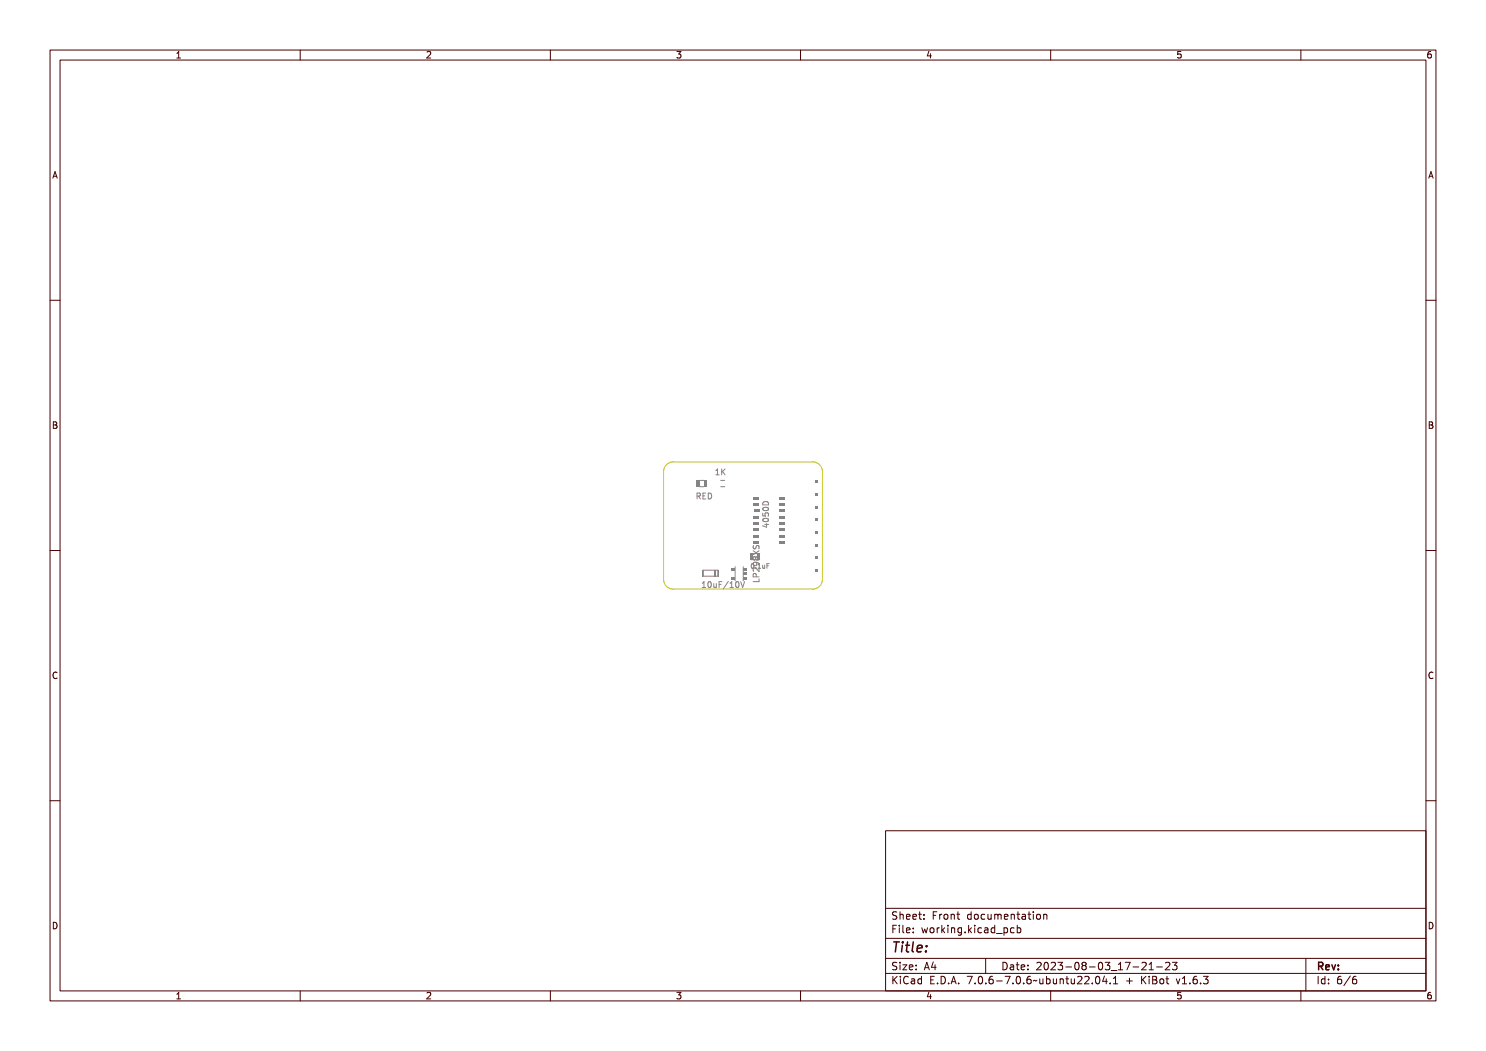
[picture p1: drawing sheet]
<svg xmlns="http://www.w3.org/2000/svg" width="297mm" height="210mm" viewBox="0 0 297 210" stroke-linecap="round" stroke-linejoin="round" font-family="sans-serif">
<g fill="none" stroke="#848484" stroke-width=".2">
<path d="M139.1 98.6h.3a.31 .31 0 0 1 .4 .2 .31 .31 0 0 1-.2 .4l.3 .6h-.1l-.4-.5h-.2v.5h-.1zM139.2 98.7h.2a.2 .2 0 0 1 .2 .2 .2 .2 0 0 1-.2 .2h-.2zM140.1 98.6h.7v.1h-.6v.4h.5v.1h-.5v.4h.6v.2h-.7zM141 98.6a.59 .59 0 0 1 .7 .6 .59 .59 0 0 1-.7 .6zM141.1 98.7a.45 .45 0 0 1 .4 .5 .45 .45 0 0 1-.4 .4zM140.3 116.4l.4-.1v1h.2v.1h-.6v-.1h.2v-.9l-.2 .1zM141.2 116.4a.45 .45 0 0 1 .6 .1 .45 .45 0 0 1 .1 .5 .39 .39 0 0 1-.5 .5 .39 .39 0 0 1-.3-.6zM141.4 116.4a.47 .47 0 0 1 .3 .5 .47 .47 0 0 1-.3 .4l-.1-.4zM142.1 116.6h.2v.6l.1 .1 .2-.1v-.6h.2v.8l-.2-.1a.28 .28 0 0 1-.3 .1 .28 .28 0 0 1-.2-.3zM143.1 116.3h.7v.1h-.6v.4h.5v.1h-.5v.5h-.1zM144.5 116.3h.2l-.6 1.3h-.2zM145 116.4l.4-.1v1h.2v.1h-.6v-.1h.2v-.9l-.2 .1z"/>
<path d="M145.9 116.4a.45 .45 0 0 1 .6 .1 .45 .45 0 0 1 .1 .5 .39 .39 0 0 1-.5 .5 .39 .39 0 0 1-.3-.6zM146.1 116.4a.47 .47 0 0 1 .3 .5 .47 .47 0 0 1-.3 .4l-.1-.4zM146.7 116.3h.2l.3 1 .2-1h.2l-.4 1.1h-.1zM146.9 113.2v2.9M148 116.2l.4 1.2 .4-1.2M148.5 113.2v2.9M150.1 112.8l.1-.1a.44 .44 0 0 1 .4 .4 .44 .44 0 0 1-.4 .5l-.2-.3zM150.2 112.8a.37 .37 0 0 1 .3 .3 .37 .37 0 0 1-.3 .4zM150.6 109v.6M150.6 116.2h1v-.5h.2v.7h-1.2zM150.6 110.9l.6 .4 .6-.4v.2l-.5 .3 .5 .3v.1l-.6-.4-.6 .4v-.2l.4-.2-.4-.3zM150.6 110.1l.2 .1a.23 .23 0 0 0-.1 .3 .23 .23 0 0 0 .2 .1 .23 .23 0 0 0 .2-.2 .36 .36 0 0 1 .6-.2 .36 .36 0 0 1-.2 .6 .27 .27 0 0 0 .2-.4 .27 .27 0 0 0-.4-.1 .38 .38 0 0 1-.5 .5 .38 .38 0 0 1-.2-.7z"/>
<path d="M150.7 112.1l.3-.1 .2 .2a.33 .33 0 0 1 .5-.1 .33 .33 0 0 1 0 .5 .33 .33 0 0 1-.5-.1 .32 .32 0 0 1-.5 .1 .32 .32 0 0 1 0-.5zM150.7 114a.72 .72 0 0 1 .9 .4v-.5h.2v.7l-.6-.4a.28 .28 0 0 0-.4-.1 .28 .28 0 0 0 0 .4l-.2-.1zM150.7 114.8h.4l.2 .5h.5v.2h-1.2zM150.7 113a.61 .61 0 0 1 .7-.1 .61 .61 0 0 1 .4 .6h-.2a.34 .34 0 0 0 0-.3 .34 .34 0 0 0-.4-.2 .37 .37 0 0 1 0 .6 .37 .37 0 0 1-.6-.1 .37 .37 0 0 1 .1-.5zM150.8 115h.3l.1 .3h-.5zM151 113.4h.1v.2h-.1zM151 109.6l.2-.5 .3-.1 .2 .2v.5M151.6 112.7h.3v.8l.2 .1h-.5l.2-.1v-.7h-.2zM152.3 112.9h.1v.5l.1 .1 .2-.1v-.5h.1v.7l-.1-.1a.22 .22 0 0 1-.3 .1 .22 .22 0 0 1-.1-.3zM152.4 102.5v.6h.6l-.1-.5 .6-.1 .1 .2-.1 .4M152.5 100.4a.62 .62 0 0 1 .7-.1 .62 .62 0 0 1 .4 .6h-1.2zM152.5 101.5a.56 .56 0 0 1 .7-.2 .56 .56 0 0 1 .3 .6 .56 .56 0 0 1-.6 .2 .56 .56 0 0 1-.4-.6z"/>
<path d="M152.5 103.7a.56 .56 0 0 1 .7-.2 .56 .56 0 0 1 .3 .6 .56 .56 0 0 1-.6 .2 .56 .56 0 0 1-.4-.6zM152.5 103.9h.8l.1-.2v.2h.2v.1h-.2v.5h-.2l-.7-.5zM152.5 102h.2v.4h.2a.37 .37 0 0 1 .2-.5 .37 .37 0 0 1 .5 .2 .37 .37 0 0 1-.1 .5 .3 .3 0 0 0 0-.4 .3 .3 0 0 0-.4-.1 .3 .3 0 0 0 0 .4h-.6zM152.7 102.9a.61 .61 0 0 1 .9 .4 .61 .61 0 0 1-.6 .2 .61 .61 0 0 1-.5-.5zM152.7 101a.61 .61 0 0 1 .9 .5 .61 .61 0 0 1-.6 .2 .61 .61 0 0 1-.5-.5zM152.7 103.1a.51 .51 0 0 1 .8 .2 .51 .51 0 0 1-.8-.2zM152.7 101.2a.51 .51 0 0 1 .8 .2 .51 .51 0 0 1-.8-.2zM152.7 104h.6v.4zM152.7 100.1a.61 .61 0 0 1 .7 0 .61 .61 0 0 1 .2 .6h-1.1zM152.7 100.3h.7l.1 .3h-.8zM152.8 104.8h.8M153.1 112.7h.5v.1h-.4v.3h.4v.1h-.4v.4h-.1z"/>
<path d="M153.2 104.6v.7l-.8-.2"/>
<circle cx="141.5" cy="116.9" r=".1"/>
<circle cx="146.2" cy="116.9" r=".1"/>
<circle cx="150.3" cy="113.1" r=".08"/>
<circle cx="150.9" cy="112.3" r=".2"/>
<circle cx="151" cy="113.3" r=".25"/>
<circle cx="151.4" cy="112.3" r=".23"/>
<circle cx="153.1" cy="103.2" r=".1"/>
<circle cx="153.1" cy="101.3" r=".1"/>
</g>
<g fill="#848484">
<path d="M146.2 115.4h.7v.5h-.7z" fill-rule="evenodd"/>
<path d="M148.6 115.4h.6v.5h-.6z" fill-rule="evenodd"/>
<path d="M148.6 114.4h.6v.5h-.6z" fill-rule="evenodd"/>
<path d="M146.2 113.5h.7v.5h-.7z" fill-rule="evenodd"/>
<path d="M148.6 113.5h.6v.5h-.6z" fill-rule="evenodd"/>
</g>
<path d="M144 97.3h.8M144 96h.8M150 110.6h1.8M150 111.8h1.8" fill="none" stroke="#848484" stroke-width=".2"/>
<path d="M149.9 110.6h.5v1.3h-.5z" fill-rule="evenodd" fill="#848484"/>
<path d="M140.6 113.9h2.9v1.2h-2.9z" fill="none" stroke="#848484" stroke-width=".2"/>
<g fill="#848484">
<path d="M140.4 113.9h.1v1.2h-.1z" fill-rule="evenodd"/>
<path d="M142.8 113.9h.3v1.3h-.3z" fill-rule="evenodd"/>
<path d="M143.5 113.9h.1v1.2h-.1z" fill-rule="evenodd"/>
</g>
<path d="M139.8 97.2h.9M139.8 96h.9" fill="none" stroke="#848484" stroke-width=".2"/>
<g fill="#848484">
<path d="M140.7 95.9h.6v1.4h-.6z" fill-rule="evenodd"/>
<path d="M139.2 95.9h.6v1.4h-.6z" fill-rule="evenodd"/>
<path d="M155.7 99.3h1.1v.5h-1.1z" fill-rule="evenodd"/>
<path d="M150.6 99.3h1.2v.5h-1.2z" fill-rule="evenodd"/>
<path d="M155.7 100.6h1.1v.5h-1.1z" fill-rule="evenodd"/>
<path d="M150.6 100.6h1.2v.5h-1.2z" fill-rule="evenodd"/>
<path d="M155.7 101.8h1.1v.5h-1.1z" fill-rule="evenodd"/>
<path d="M150.6 101.8h1.2v.5h-1.2z" fill-rule="evenodd"/>
<path d="M155.7 103.1h1.1v.5h-1.1z" fill-rule="evenodd"/>
<path d="M150.6 103.1h1.2v.5h-1.2z" fill-rule="evenodd"/>
<path d="M155.7 104.4h1.1v.5h-1.1z" fill-rule="evenodd"/>
<path d="M150.6 104.4h1.2v.5h-1.2z" fill-rule="evenodd"/>
<path d="M155.7 105.6h1.1v.5h-1.1z" fill-rule="evenodd"/>
<path d="M150.6 105.6h1.2v.5h-1.2z" fill-rule="evenodd"/>
<path d="M155.7 106.9h1.1v.5h-1.1z" fill-rule="evenodd"/>
<path d="M150.6 106.9h1.2v.5h-1.2z" fill-rule="evenodd"/>
<path d="M155.7 108.2h1.1v.5h-1.1z" fill-rule="evenodd"/>
<path d="M150.6 108.2h1.2v.5h-1.2z" fill-rule="evenodd"/>
<path d="M162.9 113.8h.5v.5h-.5z" fill-rule="evenodd"/>
<path d="M162.9 111.2h.5v.5h-.5z" fill-rule="evenodd"/>
<path d="M162.9 108.7h.5v.5h-.5z" fill-rule="evenodd"/>
<path d="M162.9 106.1h.5v.6h-.5z" fill-rule="evenodd"/>
<path d="M162.9 103.6h.5v.5h-.5z" fill-rule="evenodd"/>
<path d="M162.9 101.1h.5v.5h-.5z" fill-rule="evenodd"/>
<path d="M162.9 98.5h.5v.5h-.5z" fill-rule="evenodd"/>
<path d="M162.9 96h.5v.5h-.5z" fill-rule="evenodd"/>
</g>
<path d="M133.2 92.9l.8-.5 .5-.1h28a1.91 1.91 0 0 1 1.9 1.9v21.6a1.91 1.91 0 0 1-1.9 1.9h-28a1.91 1.91 0 0 1-1.9-1.9v-21.6l.1-.5z" fill="none" stroke="#c2c200" stroke-width=".2"/>
<g fill="none" stroke="#480000" stroke-width=".2">
<path d="M10 10h277v190h-277zM12 12h273v186h-273zM60 10v2M110 10v2M160 10v2M210 10v2M260 10v2M10 60h2M285 60h2M10 110h2M285 110h2M10 160h2"/>
<path d="M285 160h2M177 166h108v32h-108zM60 198v2M110 198v2M160 198v2M177 181.5h108M177 187.5h108M177 191.5h108M177 194.5h108M178.1 195.2h.2v.6l.6-.6h.3l-.6 .6 .6 .8h-.2l-.5-.7-.2 .2v.5h-.2zM178.2 185h.9v.2h-.7v.4h.6v.2h-.6v.7h-.2zM178.3 182.4l.5-.1h.2v.2a.31 .31 0 0 0-.5-.1 .31 .31 0 0 0 0 .5 .5 .5 0 0 1 .6 .6 .5 .5 0 0 1-.8 .2l-.1-.2a.34 .34 0 0 0 .4 .1 .34 .34 0 0 0 .1-.5 .47 .47 0 0 1-.5-.2 .47 .47 0 0 1 .1-.5z"/>
<path d="M178.3 192.5l.5-.1h.2v.2a.31 .31 0 0 0-.5-.1 .31 .31 0 0 0 0 .5 .5 .5 0 0 1 .6 .6 .5 .5 0 0 1-.8 .2l-.1-.2a.34 .34 0 0 0 .4 .1 .34 .34 0 0 0 .1-.5 .47 .47 0 0 1-.5-.2 .47 .47 0 0 1 .1-.5zM179.4 182.2h.2v.6a.35 .35 0 0 1 .4-.1 .35 .35 0 0 1 .2 .4v.6h-.2v-.8h-.4v.8h-.2zM179.5 185.4h.4v.9h.4v.2h-.9v-.2h.3v-.8h-.2zM179.5 192.8h.4v.9h.4v.1h-.9v-.1h.3v-.8h-.2zM179.5 195.6h.4v.9h.4v.1h-.9v-.1h.3v-.8h-.2zM179.7 184.9h.2v.3h-.2zM179.7 192.3h.2v.3h-.2zM179.7 195.1h.2v.3h-.2zM180.6 184.9h.4v1.3l.4 .1v.2l-.5-.2v-1.2h-.3zM180.6 192.8h.8l-.6 .9h.6v.1h-.8l.6-.9h-.6zM180.7 182.8l.1-.1a.49 .49 0 0 1 .5 0 .49 .49 0 0 1 .2 .5h-.8a.42 .42 0 0 0 .3 .4 .42 .42 0 0 0 .4-.1 .47 .47 0 0 1-.4 .3 .47 .47 0 0 1-.4-.3zM180.7 195.4a.4 .4 0 0 1 .4-.3 .4 .4 0 0 1 .4 .3 .56 .56 0 0 0-.8 .4 .56 .56 0 0 0 .5 .7l.3-.1a.43 .43 0 0 1-.5 .3 .43 .43 0 0 1-.4-.4v-.6z"/>
<path d="M180.8 182.9l.4-.1 .1 .3h-.6zM181.8 195.6l.3-.1a.43 .43 0 0 1 .5 .5v.6h-.1v-.1a.38 .38 0 0 1-.5 .2 .38 .38 0 0 1-.2-.5 .38 .38 0 0 1 .4-.2h.3a.35 .35 0 0 0-.3-.4 .35 .35 0 0 0-.4 .2zM181.9 182.8l.1-.1a.49 .49 0 0 1 .5 0 .49 .49 0 0 1 .2 .5h-.8a.42 .42 0 0 0 .3 .4 .42 .42 0 0 0 .5-.1 .47 .47 0 0 1-.5 .3 .47 .47 0 0 1-.4-.3zM181.9 185.5l.1-.1a.49 .49 0 0 1 .5 0 .49 .49 0 0 1 .2 .5h-.8a.42 .42 0 0 0 .3 .4 .42 .42 0 0 0 .5-.1 .47 .47 0 0 1-.5 .3 .47 .47 0 0 1-.4-.3zM181.9 192.9l.1-.1a.49 .49 0 0 1 .5 0 .49 .49 0 0 1 .2 .5h-.8a.42 .42 0 0 0 .3 .4 .42 .42 0 0 0 .5-.1 .47 .47 0 0 1-.5 .3 .47 .47 0 0 1-.4-.3zM182 196.2l.5-.1a.31 .31 0 0 1-.2 .4 .31 .31 0 0 1-.4-.1zM182 182.9l.4-.1 .1 .3h-.6zM182 185.6l.4-.1 .1 .3h-.6zM182 193l.4-.1 .1 .3h-.6zM183 195.7l.4-.2 .2 .2v-.6h.2v1.5h-.2v-.1a.42 .42 0 0 1-.5 .1 .42 .42 0 0 1-.2-.5zM183.2 195.8l.1-.1a.4 .4 0 0 1 .3 .4 .4 .4 0 0 1-.3 .4l-.2-.2zM183.2 182.3h.2v.4h.4v.1h-.4v.7l.4 .1v.1h-.4l-.1-.1-.1-.8h-.3v-.1h.3z"/>
<path d="M183.3 185.4h.2v.3h-.2zM183.3 186.2h.2v.3h-.2zM183.3 192.8h.2v.3h-.2zM183.3 193.6h.2v.2h-.2zM184.5 182.7h.2v.3h-.2zM184.5 183.5h.2v.2h-.2zM185.2 185.4h.2l.2 .8 .1-.5h.2l.2 .5 .1-.8h.2l-.2 1.1h-.2l-.2-.7-.2 .7h-.1zM185.4 195.2h.9v.2h-.7v.4h.6v.2h-.6v.5h.7v.1h-.9zM185.7 192.4h.2l.5 1.4h-.2l-.1-.3h-.5l-.1 .3h-.2zM185.8 192.6l.2 .7h-.4zM186.6 182.3h.9v.2h-.7v.4h.6v.2h-.6v.6h-.2zM186.8 185.6l.1-.1a.39 .39 0 0 1 .4 .4 .39 .39 0 0 1-.4 .4l-.1-.2z"/>
<path d="M186.9 196.4h.2v.2h-.2zM187.1 192.4h.2v.9h.2v.2h-.2v.3h-.2v-.3h-.6zM187.1 192.6v.7h-.4zM187.8 195.2a.76 .76 0 0 1 .9 .7 .76 .76 0 0 1-.9 .7zM188 195.4a.57 .57 0 0 1 .5 .5 .57 .57 0 0 1-.5 .6zM188 182.7h.2v.2v-.1a.29 .29 0 0 1 .3-.2 .29 .29 0 0 1 .3 .3 .37 .37 0 0 0-.5-.1 .37 .37 0 0 0-.1 .4v.5h-.2zM188 185.4h.2v.2v-.1a.29 .29 0 0 1 .3-.2 .29 .29 0 0 1 .3 .3 .37 .37 0 0 0-.5-.1 .37 .37 0 0 0-.1 .4v.6h-.2zM189.1 184.9h.1v.9l.5-.4h.2l-.4 .4 .5 .7h-.2l-.4-.6-.2 .1v.5h-.1zM189.2 182.9l.1-.1a.39 .39 0 0 1 .4 .4 .39 .39 0 0 1-.4 .4l-.1-.2zM189.3 196.4h.3v.2h-.3zM190.2 182.7h.2v.1a.35 .35 0 0 1 .4-.1 .35 .35 0 0 1 .3 .4v.6h-.2l-.1-.8h-.3l-.1 .8h-.2zM190.3 185.4h.4v.9h.4v.2h-.9v-.2h.4v-.8h-.3z"/>
<path d="M190.5 195.2h.3l.4 1.4h-.2l-.1-.3h-.5l-.1 .3h-.2zM190.6 184.9h.1v.3h-.1zM190.6 195.4l.2 .7h-.4zM191.4 185.4h.2v.1a.35 .35 0 0 1 .4-.1 .35 .35 0 0 1 .3 .4v.7h-.2l-.1-.9h-.3l-.1 .9h-.2zM191.7 182.3h.1v.4h.4v.1h-.4v.7l.4 .1v.1h-.4l-.1-.1v-.8h-.3v-.1h.3zM191.7 196.4h.3v.2h-.3zM192.7 185.5l.3-.2 .3 .2v-.1h.2v1a.53 .53 0 0 1-.8 .4v-.2a.36 .36 0 0 0 .4 .1 .36 .36 0 0 0 .2-.4l-.1 .1a.53 .53 0 0 1-.7-.3 .53 .53 0 0 1 .2-.6zM192.8 185.6l.1-.1a.39 .39 0 0 1 .4 .4 .39 .39 0 0 1-.4 .4l-.1-.2zM193.8 195.2h.9l-.5 1.4h-.2l.5-1.2h-.7zM193.9 182.8l.3-.2 .3 .2v-.6h.2v1.5h-.2v-.1a.42 .42 0 0 1-.6 .1 .42 .42 0 0 1-.1-.5zM194.1 182.8a.4 .4 0 0 1 .4 .4 .4 .4 0 0 1-.4 .4l-.2-.4zM194.1 186.2h.3v.3h-.3z"/>
<path d="M195.1 184.9h.2v.9l.4-.4h.3l-.5 .4 .5 .7h-.2l-.4-.6-.1 .1v.5h-.2zM195.2 182.9l.1-.1a.39 .39 0 0 1 .4 .4 .39 .39 0 0 1-.4 .4l-.1-.2zM195.3 196.4h.3v.2h-.3zM196.3 185.4h.5v.9h.3v.2h-.9v-.2h.4v-.8h-.3zM196.3 195.4a.57 .57 0 0 1 .7 0 .57 .57 0 0 1 .1 .8 .5 .5 0 0 1-.6 .5 .5 .5 0 0 1-.3-.8zM196.4 182.8a.39 .39 0 0 1 .4-.2 .39 .39 0 0 1 .3 .3 .4 .4 0 0 0-.6 0 .4 .4 0 0 0 0 .6 .4 .4 0 0 0 .6 0 .45 .45 0 0 1-.6 .3 .45 .45 0 0 1-.3-.6zM196.5 195.4a.61 .61 0 0 1 .4 1l-.1 .1a.61 .61 0 0 1-.4-1zM196.6 184.9h.2v.3h-.2zM197 191.5v3M197.4 182.7h.2v.8l.2 .1 .3-.2v-.7h.2v1h-.2v-.1a.35 .35 0 0 1-.4 .2 .35 .35 0 0 1-.3-.5zM197.6 185.5a.39 .39 0 0 1 .4-.2 .39 .39 0 0 1 .3 .3 .4 .4 0 0 0-.6 0 .4 .4 0 0 0 0 .6 .4 .4 0 0 0 .6 0 .45 .45 0 0 1-.6 .3 .45 .45 0 0 1-.3-.6zM197.7 196.4h.3v.2h-.3z"/>
<path d="M198.6 182.7l.5 .1 .3-.1 .2 1h-.2l-.1-.9-.2 .1v.8h-.1l-.2-.9-.1 .9h-.1zM198.7 185.4l.2-.1a.43 .43 0 0 1 .6 .5v.7h-.2v-.2a.38 .38 0 0 1-.5 .2 .38 .38 0 0 1-.2-.5 .38 .38 0 0 1 .5-.2h.2a.35 .35 0 0 0-.3-.4 .35 .35 0 0 0-.3 .2zM198.7 195.4a.38 .38 0 0 1 .4-.3 .38 .38 0 0 1 .3 .3 .43 .43 0 0 0-.5 0 .43 .43 0 0 0-.1 .5 .46 .46 0 0 1 .7 .1 .46 .46 0 0 1-.2 .6 .46 .46 0 0 1-.7-.2zM198.8 186l.5-.1a.31 .31 0 0 1-.1 .4 .31 .31 0 0 1-.4-.1zM199.9 185.5l.3-.2 .3 .2v-.6h.2v1.6h-.2v-.2a.42 .42 0 0 1-.5 .1 .42 .42 0 0 1-.2-.5zM199.9 182.8l.2-.1a.49 .49 0 0 1 .5 0 .49 .49 0 0 1 .1 .5h-.7a.42 .42 0 0 0 .2 .4 .42 .42 0 0 0 .5-.1 .47 .47 0 0 1-.4 .3 .47 .47 0 0 1-.5-.3zM200 196h.5v.2h-.5zM200 185.6l.1-.1a.39 .39 0 0 1 .4 .4 .39 .39 0 0 1-.4 .4l-.1-.2zM200.1 182.9l.3-.1 .2 .3h-.6zM200.1 192.4a.76 .76 0 0 1 1 .7 .76 .76 0 0 1-1 .7zM200.3 192.6a.57 .57 0 0 1 .6 .5 .57 .57 0 0 1-.6 .6zM200.9 186.8l1.2 .1z"/>
<path d="M201 195.2h.9l-.5 1.4h-.2l.5-1.2h-.7zM201.1 182.7h.1v.1a.35 .35 0 0 1 .5-.1 .35 .35 0 0 1 .2 .4v.6h-.2v-.8h-.4l-.1 .8h-.1zM201.4 192.8l.3-.1a.43 .43 0 0 1 .5 .5v.6h-.1v-.1a.38 .38 0 0 1-.5 .2 .38 .38 0 0 1-.2-.5 .38 .38 0 0 1 .4-.2h.3a.35 .35 0 0 0-.3-.4 .35 .35 0 0 0-.4 .2zM201.6 193.4l.5-.1a.31 .31 0 0 1-.2 .4 .31 .31 0 0 1-.4-.1zM202.2 185.4h.2v.1a.53 .53 0 0 1 .8 .3 .53 .53 0 0 1-.6 .7l-.2-.2v.6h-.2zM202.5 182.3h.2v.4h.4v.1h-.4v.7l.4 .1v.1h-.4l-.2-.1v-.8h-.3v-.1h.3zM202.5 185.6l.1-.1a.4 .4 0 0 1 .4 .4 .4 .4 0 0 1-.4 .4l-.2-.2zM202.5 196.4h.3v.2h-.3zM202.8 192.4h.2v.4h.4v.1h-.4v.7l.4 .1v.1h-.4l-.2-.1v-.8h-.3v-.1h.3zM203.5 182.7l.3-.1a.43 .43 0 0 1 .5 .5v.6h-.2v-.1a.38 .38 0 0 1-.5 .2 .38 .38 0 0 1-.2-.5 .38 .38 0 0 1 .5-.2h.2a.35 .35 0 0 0-.2-.4 .35 .35 0 0 0-.4 .2zM203.5 195.4a.57 .57 0 0 1 .8 0 .57 .57 0 0 1 0 .8 .5 .5 0 0 1-.6 .5 .5 .5 0 0 1-.3-.8zM203.6 185.5a.39 .39 0 0 1 .4-.2 .39 .39 0 0 1 .3 .3 .4 .4 0 0 0-.5 0 .4 .4 0 0 0 0 .6 .4 .4 0 0 0 .5 0 .45 .45 0 0 1-.6 .3 .45 .45 0 0 1-.2-.6z"/>
<path d="M203.7 183.3l.4-.1a.31 .31 0 0 1-.1 .4 .31 .31 0 0 1-.4-.1zM203.7 195.4a.61 .61 0 0 1 .4 1l-.1 .1a.61 .61 0 0 1-.3-1zM203.9 192.9l.1-.1a.49 .49 0 0 1 .5 0 .49 .49 0 0 1 .2 .5h-.8a.42 .42 0 0 0 .3 .4 .42 .42 0 0 0 .5-.1 .47 .47 0 0 1-.5 .3 .47 .47 0 0 1-.4-.3zM204 193l.4-.1 .1 .3h-.6zM204.7 184.9h.1v.6a.53 .53 0 0 1 .8 .3 .53 .53 0 0 1-.6 .7l-.2-.2v.2h-.1zM204.9 182.3h.2v.4h.4v.1h-.4v.7l.4 .1v.1h-.4l-.2-.1v-.8h-.3v-.1h.3zM204.9 185.6l.1-.1a.39 .39 0 0 1 .4 .4 .39 .39 0 0 1-.4 .4l-.1-.2zM204.9 196.4h.3v.2h-.3zM205.3 192.8h.2v.3h-.2zM205.3 193.6h.2v.2h-.2zM205.9 182.7h.5v.9h.3v.1h-.9v-.1h.4v-.8h-.3zM205.9 195.4a.38 .38 0 0 1 .4-.3 .38 .38 0 0 1 .3 .3 .43 .43 0 0 0-.5 0 .43 .43 0 0 0-.1 .5 .46 .46 0 0 1 .7 .1 .46 .46 0 0 1-.2 .6 .46 .46 0 0 1-.6-.2z"/>
<path d="M206.2 182.2h.2v.3h-.2zM207 196l1-.1a.49 .49 0 0 1-.8 .1l-.2 .2zM207.3 182.9l.1-.1a.39 .39 0 0 1 .4 .4 .39 .39 0 0 1-.4 .4l-.2-.2zM207.4 192.5a.53 .53 0 0 1 .8 .1 .53 .53 0 0 1-.3 .7l-.3 .4h.7v.1h-.9l.3-.5a.4 .4 0 0 0 .3-.4 .4 .4 0 0 0-.3-.4l-.3 .2zM208.3 182.7h.1v.1a.35 .35 0 0 1 .5-.1 .35 .35 0 0 1 .2 .4v.6h-.2v-.8h-.4l-.1 .8h-.1zM208.3 195.6h.1l.1 .8 .2 .1 .2-.2v-.7h.2v1h-.2v-.1a.35 .35 0 0 1-.4 .2 .35 .35 0 0 1-.2-.5zM208.7 192.6a.57 .57 0 0 1 .7 0 .57 .57 0 0 1 .1 .8 .5 .5 0 0 1-.6 .5 .5 .5 0 0 1-.3-.8zM208.9 192.6a.61 .61 0 0 1 .3 1l-.1 .1a.61 .61 0 0 1-.3-1zM209.5 195.1h.2v.6a.53 .53 0 0 1 .7 .3 .53 .53 0 0 1-.6 .7l-.1-.2v.1h-.2zM209.7 195.8l.1-.1a.4 .4 0 0 1 .4 .4 .4 .4 0 0 1-.4 .4l-.1-.2zM209.8 192.5a.53 .53 0 0 1 .8 .1 .53 .53 0 0 1-.3 .7l-.3 .4h.7v.1h-.9l.3-.5a.4 .4 0 0 0 .3-.4 .4 .4 0 0 0-.3-.4l-.3 .2zM210 198v2"/>
<path d="M210.7 195.6h.2v.8l.2 .1 .2-.2v-.7h.2v1h-.2v-.1a.35 .35 0 0 1-.4 .2 .35 .35 0 0 1-.2-.5zM211 192.4a.46 .46 0 0 1 .6 0 .46 .46 0 0 1 .1 .6l-.1 .1a.47 .47 0 0 1 .2 .7 .47 .47 0 0 1-.7 0l-.1-.2a.35 .35 0 0 0 .5 .1 .35 .35 0 0 0 0-.5h-.3v-.2a.29 .29 0 0 0 .4-.1 .29 .29 0 0 0-.1-.4 .29 .29 0 0 0-.4 .1h-.1zM211.9 195.6h.2v.1a.35 .35 0 0 1 .4-.1 .35 .35 0 0 1 .2 .4v.6h-.2v-.8h-.4v.8h-.2zM212.4 193.2h.5v.2h-.5zM213.3 195.2h.2v.4h.4v.1h-.4v.7l.4 .1v.1h-.4l-.2-.1v-.8h-.3v-.1h.3zM213.5 192.6a.57 .57 0 0 1 .7 0 .57 .57 0 0 1 .1 .8 .5 .5 0 0 1-.6 .5 .5 .5 0 0 1-.3-.8zM213.7 192.6a.61 .61 0 0 1 .3 1v.1a.61 .61 0 0 1-.4-1zM214.3 195.6h.2v.8l.2 .1 .2-.2v-.7h.2v1h-.2v-.1a.35 .35 0 0 1-.4 .2 .35 .35 0 0 1-.2-.5zM214.7 192.5a.41 .41 0 0 1 .7-.1 .41 .41 0 0 1-.2 .7 .42 .42 0 0 1 .2 .6 .42 .42 0 0 1-.7 0 .42 .42 0 0 1 .2-.6l-.3-.2zM215.5 195.3a.53 .53 0 0 1 .8 .1 .53 .53 0 0 1-.3 .7l-.3 .4h.6v.1h-.9l.4-.5a.4 .4 0 0 0 .3-.4 .4 .4 0 0 0-.3-.4l-.3 .2zM216 193.2h.5v.2h-.5zM216.7 195.3a.53 .53 0 0 1 .8 .1 .53 .53 0 0 1-.3 .7l-.3 .4h.6v.1h-.9l.4-.5a.4 .4 0 0 0 .3-.4 .4 .4 0 0 0-.3-.4l-.3 .2z"/>
<path d="M217.1 192.6a.57 .57 0 0 1 .7 0 .57 .57 0 0 1 .1 .8 .5 .5 0 0 1-.6 .5 .5 .5 0 0 1-.3-.8zM217.3 192.6a.61 .61 0 0 1 .3 1v.1a.61 .61 0 0 1-.4-1zM218.2 196.4h.2v.2h-.2zM218.2 192.4a.46 .46 0 0 1 .6 0 .46 .46 0 0 1 .1 .6l-.1 .1a.47 .47 0 0 1 .2 .7 .47 .47 0 0 1-.7 0l-.1-.2a.35 .35 0 0 0 .5 .1 .35 .35 0 0 0 0-.5h-.3v-.2a.29 .29 0 0 0 .4-.1 .29 .29 0 0 0-.1-.4 .29 .29 0 0 0-.4 .1h-.1zM219.2 195.4a.57 .57 0 0 1 .7 0 .57 .57 0 0 1 .1 .8 .5 .5 0 0 1-.7 .5 .5 .5 0 0 1-.3-.8zM219.2 194.2l1.3 .1zM219.4 195.4a.61 .61 0 0 1 .3 1l-.1 .1a.61 .61 0 0 1-.3-1zM220.7 192.5l.5-.1v1.3h.3v.1h-.8v-.1h.3v-1.1h-.3zM220.8 195.2h.2v.9h.2v.2h-.2v.3h-.2v-.3h-.6zM220.8 195.4v.7h-.4zM221.8 196.4h.2v.2h-.2zM221.8 192.4h.9l-.5 1.4h-.2l.5-1.2h-.7z"/>
<path d="M222.8 195.3l.5-.1v1.3h.3v.1h-.8v-.1h.3v-1.1h-.3zM223.2 193.2h.5v.2h-.5zM224.2 192.5a.53 .53 0 0 1 .8 .1 .53 .53 0 0 1-.3 .7l-.3 .4h.7v.1h-.9l.3-.5a.4 .4 0 0 0 .4-.4 .4 .4 0 0 0-.4-.4l-.3 .2zM225.4 195.5h.2v.4h.4v.2h-.4v.4h-.2v-.4h-.4v-.2h.4zM225.5 192.5l.5-.1v1.3h.3v.1h-.8v-.1h.3v-1.1h-.3zM226.8 193.2h.5v.2h-.5zM227.5 195.2h.2v.6l.6-.6h.2l-.6 .6 .6 .8h-.2l-.5-.7-.1 .2v.5h-.2zM227.8 192.5a.53 .53 0 0 1 .8 .1 .53 .53 0 0 1-.2 .7l-.4 .4h.7v.1h-.9l.3-.5a.4 .4 0 0 0 .4-.4 .4 .4 0 0 0-.4-.4l-.3 .2zM228.8 195.6h.4v.9h.4v.1h-.9v-.1h.4v-.8h-.3zM229.1 192.4a.46 .46 0 0 1 .6 0 .46 .46 0 0 1 0 .6l-.1 .1a.47 .47 0 0 1 .2 .7 .47 .47 0 0 1-.7 0l-.1-.2a.35 .35 0 0 0 .5 .1 .35 .35 0 0 0 0-.5h-.2v-.2a.29 .29 0 0 0 .4-.1 .29 .29 0 0 0-.2-.4 .29 .29 0 0 0-.3 .1h-.1zM229.1 195.1h.1v.3h-.1zM229.9 195.2h.4a.35 .35 0 0 1 .5 .2 .35 .35 0 0 1-.3 .5 .41 .41 0 0 1 .3 .5 .41 .41 0 0 1-.5 .2h-.4z"/>
<path d="M230.1 196h.2a.27 .27 0 0 1 .3 .2 .27 .27 0 0 1-.3 .3h-.2zM230.1 195.4h.2a.23 .23 0 0 1 .3 .2 .23 .23 0 0 1-.3 .2h-.2zM231.2 193.2h1.1M231.3 195.8l.1-.1a.39 .39 0 0 1 .4 .4 .39 .39 0 0 1-.4 .4l-.1-.2zM232.6 195.2h.1v.4h.4v.1h-.4l.1 .7 .3 .1v.1h-.3l-.2-.1v-.8h-.3v-.1h.3zM233 192.4l.5-.1 .3 .4-.9 1.1h.9M234.3 192.3h.9l-.5 .6 .5 .1v.6l-.2 .2-.7-.2M234.6 195.6h.2l.3 .9 .4-.9h.2l-.4 1h-.3zM236 195.3l.5-.1v1.3h.3v.1h-.8v-.1h.3v-1.1h-.3zM237.4 196.4h.3v.2h-.3zM238.4 195.4a.38 .38 0 0 1 .4-.3 .38 .38 0 0 1 .3 .3 .43 .43 0 0 0-.5 0 .43 .43 0 0 0-.1 .5 .46 .46 0 0 1 .7 .1 .46 .46 0 0 1-.2 .6 .46 .46 0 0 1-.7-.2zM239.8 196.4h.3v.2h-.3z"/>
<path d="M240.7 195.2a.46 .46 0 0 1 .6 0 .46 .46 0 0 1 .1 .6l-.1 .1a.47 .47 0 0 1 .2 .7 .47 .47 0 0 1-.7 0l-.1-.2a.35 .35 0 0 0 .5 .1 .35 .35 0 0 0 0-.5l-.3-.1v-.1a.29 .29 0 0 0 .4-.1 .29 .29 0 0 0-.1-.4 .29 .29 0 0 0-.4 .1h-.1zM260 198v2M261 191.5v6.5M263.2 195.2h.8v.2h-.3v1.1h.3v.1h-.8v-.1h.3v-1.1h-.3zM264.4 195.7l.3-.2 .3 .2v-.6h.2v1.5h-.2v-.1a.42 .42 0 0 1-.5 .1 .42 .42 0 0 1-.2-.5zM264.6 195.8l.1-.1a.4 .4 0 0 1 .3 .4 .4 .4 0 0 1-.3 .4l-.2-.2zM265.9 195.6h.2v.3h-.2zM265.9 196.4h.2v.2h-.2zM268.1 195.4a.38 .38 0 0 1 .3-.3 .38 .38 0 0 1 .4 .3 .43 .43 0 0 0-.5 0 .43 .43 0 0 0-.2 .5 .46 .46 0 0 1 .7 .1 .46 .46 0 0 1-.2 .6 .46 .46 0 0 1-.6-.2zM269.9 195.2h.2l-.8 1.6h-.2zM270.5 195.4a.38 .38 0 0 1 .4-.3 .38 .38 0 0 1 .3 .3 .43 .43 0 0 0-.5 0 .43 .43 0 0 0-.2 .5 .46 .46 0 0 1 .7 .1 .46 .46 0 0 1-.2 .6 .46 .46 0 0 1-.6-.2z"/>
<circle cx="187" cy="185.9" r=".53"/>
<circle cx="189.4" cy="183.2" r=".53"/>
<circle cx="195.4" cy="183.2" r=".53"/>
<circle cx="196.7" cy="195.9" r=".13"/>
<circle cx="199.1" cy="196.2" r=".32"/>
<circle cx="203.9" cy="195.9" r=".13"/>
<circle cx="206.3" cy="196.2" r=".32"/>
<circle cx="207.4" cy="183.2" r=".53"/>
<circle cx="209" cy="193.1" r=".13"/>
<circle cx="213.8" cy="193.1" r=".13"/>
<circle cx="215" cy="193.4" r=".29"/>
<circle cx="215" cy="192.8" r=".25"/>
<circle cx="217.4" cy="193.1" r=".13"/>
<circle cx="219.5" cy="195.9" r=".13"/>
<circle cx="231.5" cy="196.1" r=".53"/>
<circle cx="238.8" cy="196.2" r=".32"/>
<circle cx="268.5" cy="196.2" r=".32"/>
<circle cx="270.9" cy="196.2" r=".32"/>
</g>
<g fill="none" stroke="#480000" stroke-width=".3">
<path d="M178.1 188.4h1.4v.2h-.6v1.7h-.2v-1.7h-.6zM179.9 188.8h.7v1.3h.4v.2h-1.2v-.2h.5v-1.1h-.4zM180.3 188.3h.3v.3h-.3zM181.8 188.4h.2v.4h.6v.2h-.6v1l.6 .1v.2a.55 .55 0 0 1-.8-.5v-.8h-.4v-.2h.4zM183 188.3h.6l.1 1.6 .1 .2h.4v.2a.54 .54 0 0 1-.8-.5v-1.4h-.4zM184.8 189a.65 .65 0 0 1 .8-.1 .65 .65 0 0 1 .3 .7h-1.1a.56 .56 0 0 0 .4 .5 .56 .56 0 0 0 .6-.1v.2a.81 .81 0 0 1-1.1-.1 .81 .81 0 0 1 .1-1.1zM185 189.1l.4-.1 .2 .4h-.8zM186.7 188.9h.3v.4h-.3zM186.7 189.9h.3v.4h-.3zM263.1 192.4a.73 .73 0 0 1 .9 .2v.3l-.3 .3 .5 .6h-.2l-.3-.4-.2-.2h-.2v.6h-.2zM263.3 192.6h.2a.26 .26 0 0 1 .3 .2 .26 .26 0 0 1-.2 .3h-.3zM264.5 192.9l.1-.1a.49 .49 0 0 1 .5 0 .49 .49 0 0 1 .2 .5h-.8a.42 .42 0 0 0 .3 .4 .42 .42 0 0 0 .4-.1 .47 .47 0 0 1-.4 .3 .47 .47 0 0 1-.4-.3z"/>
<path d="M264.6 193l.3-.1 .2 .3h-.6zM265.5 192.8h.2l.3 .9 .3-.9h.2l-.4 1h-.2zM267.1 192.8h.2v.3h-.2zM267.1 193.6h.2v.2h-.2z"/>
</g>
<text font-size="2.7" fill="#480000" x="178" y="190.3">Title:</text>
<g font-size="2" fill="#480000">
<text x="178" y="183.7">Sheet: Front documentation</text>
<text x="178" y="186.5">File: working.kicad_pcb</text>
<text x="178" y="193.9">Size: A4</text>
<text x="178" y="196.6">KiCad E.D.A. 7.0.6-7.0.6~ubuntu22.04.1 + KiBot v1.6.3</text>
<text x="200" y="193.9">Date: 2023-08-03_17-21-23</text>
<text x="263" y="196.6">Id: 6/6</text>
<text x="263" y="193.9">Rev:</text>
</g>
<g font-size="1.7" fill="#480000">
<text x="35" y="11.7">1</text>
<text x="85" y="11.7">2</text>
<text x="135" y="11.7">3</text>
<text x="185" y="11.7">4</text>
<text x="235" y="11.7">5</text>
<text x="285" y="11.7">6</text>
<text x="10.5" y="35.7">A</text>
<text x="285.5" y="35.7">A</text>
<text x="10.5" y="85.6">B</text>
<text x="285.5" y="85.6">B</text>
<text x="10.5" y="135.7">C</text>
<text x="285.5" y="135.7">C</text>
<text x="10.5" y="185.6">D</text>
<text x="285.5" y="185.6">D</text>
<text x="35" y="199.7">1</text>
<text x="85" y="199.7">2</text>
<text x="135" y="199.7">3</text>
<text x="185" y="199.7">4</text>
<text x="235" y="199.7">5</text>
<text x="285" y="199.7">6</text>
</g>
<g font-size="1.6" fill="#848484">
<text x="143.3" y="94.9">1K</text>
<text x="139" y="99.8">RED</text>
<text x="140.1" y="117.4">10uF/10V</text>
<text x="151.8" y="116.6" transform="rotate(-90 151.8 116.6)">LP298XS</text>
</g>
<text font-size="1.3" fill="#848484" x="149.9" y="113.6">0.1uF</text>
</svg>
